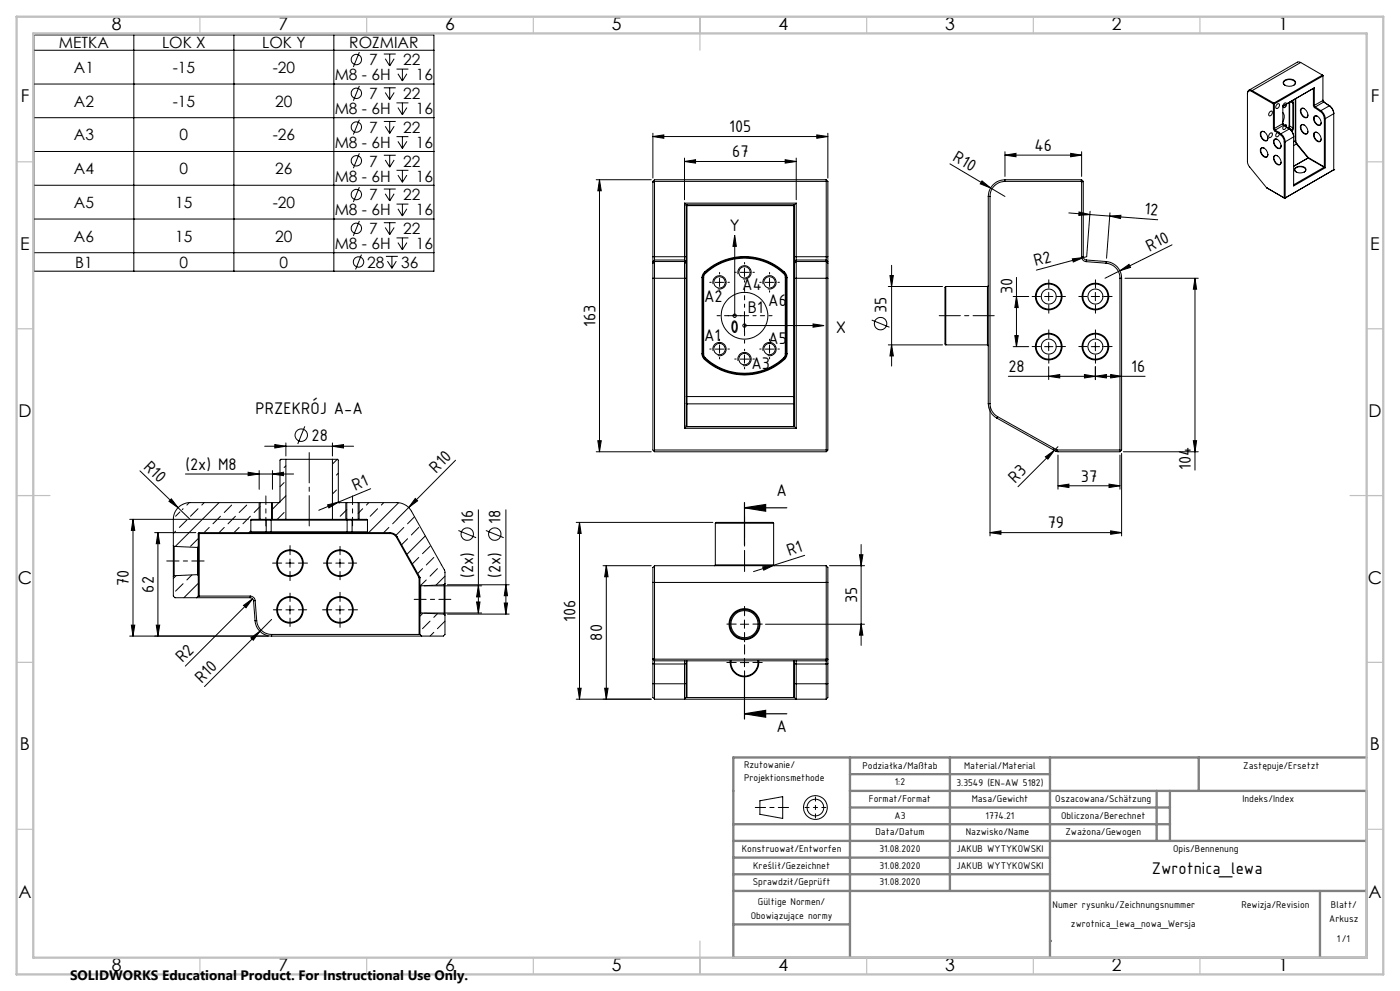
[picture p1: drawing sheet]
<svg xmlns="http://www.w3.org/2000/svg" width="420mm" height="297mm" viewBox="0 0 420 297" stroke-linecap="round" stroke-linejoin="round" font-family="sans-serif">
<g fill="none" stroke="#000" stroke-width=".3">
<path d="M10.2 10.5h120v70.8h-120zM10.2 15.1h120M40.1 10.5v70.8M70.2 10.5v70.8M100.2 10.5v70.8M107.8 15.6l-1.8 4.5M115.1 16.2h3.6M115.6 17.6l1.3 2.2M116.9 16.2v3.6M118.3 17.6l-1.4 2.2M390.2 18.7l-1-.1-14.5 8.5M390.2 18.7l6.5 3.8"/>
<path d="M390.2 18.7l-14.6 8.5M10.2 25.2h120M10.2 35.3h120M107.8 25.7l-1.8 4.5M107.8 35.9l-1.8 4.4M115.1 26.3h3.6M115.1 36.4h3.6M115.6 27.7l1.3 2.1M115.6 37.8l1.3 2.2M116.9 26.3v3.5M116.9 36.4v3.6M118.3 27.7l-1.4 2.1"/>
<path d="M118.3 37.8l-1.4 2.2M119 20.7h3.5M119 30.8h3.5M119.4 22.1l1.3 2.2M119.4 32.2l1.3 2.2M120.7 20.7v3.6M120.7 30.8v3.6M122.1 22.1l-1.4 2.2M122.1 32.2l-1.4 2.2M195.9 39.9v13.5M248.4 39.9v13.5M375.5 27.4l-.1-.1a.77 .77 0 0 0-.9 .1 .77 .77 0 0 0-.3 .7"/>
<path d="M375.5 27.4l6.5 3.7M375.6 27.2a.86 .86 0 0 0-1-.1 .86 .86 0 0 0-.4 .9l.1 20.8 .5 1.1 5.1 6.3M375.6 27.2l6.6 3.7M375.6 27.2l-.1 .2M378.2 39.6a1.3 1.3 0 0 1 2 1.1l.1 .2a.86 .86 0 0 1-.2 1.3 .86 .86 0 0 1-1.3-.4l-.7-1.2zM379.3 39.5h-.2a.75 .75 0 0 0-.9 .3 .75 .75 0 0 0 .1 .9 1.29 1.29 0 0 0 2 1.1l.1-.4M381 33.5a.49 .49 0 0 1 .7 0 .49 .49 0 0 1-.1 .8l-.1 .1a.52 .52 0 0 1-.9 .2 .52 .52 0 0 1 .2-.9zM381 40l.1-.1a.52 .52 0 0 1 .7 .3 .52 .52 0 0 1-.3 .7 .52 .52 0 0 1-.9 .2 .52 .52 0 0 1 .2-.9zM382 31.1v.1M382 38.5l.4 .7M382 31.2v7.3M382 38.5h.3"/>
<path d="M382.2 30.9l.1 .2M382.2 30.9l-.2 .2M382.3 38.5l.3 .5M382.3 31.1l-.3 .1M382.3 31.1v7.4M382.4 39.2l1.7 1.2M382.6 39l-.2 .2M382.6 39l1.6 1.1M383.1 39.8a.5 .5 0 0 1 .8 0 .5 .5 0 0 1-.2 .7l-.1 .1a.52 .52 0 0 1-.8 .3 .52 .52 0 0 1 .1-.9zM383.2 31.2a.48 .48 0 0 1 .7 .1 .48 .48 0 0 1-.2 .7 .55 .55 0 0 1-.9 .5 .55 .55 0 0 1 .1-1zM384.8 37l.3 .5M384.8 36.9l.4 .7-.1-.1"/>
<path d="M384.8 33.7l.5 1-.5 1.9M384.8 31.8v5.2M384.8 37l-2.5 1.5M385.1 37.5l-2.5 1.5M385.1 37.5l1.8 1.2M385.1 37.7a.49 .49 0 0 1 .8-.3 .49 .49 0 0 1 0 .8 .52 .52 0 0 1-.5 .6 .52 .52 0 0 1-.6-.6zM385.2 31.1a.47 .47 0 0 1 .7-.2 .47 .47 0 0 1 0 .8l-.1 .1a.55 .55 0 0 1-.9 .4 .55 .55 0 0 1 .2-.9zM385.2 24.2a2.32 2.32 0 0 1 3.5 .6 2.2 2.2 0 0 1-3.7 .1zM385.3 37.6a.34 .34 0 0 1 .5-.1 .34 .34 0 0 1 .1 .5M385.6 25.6l-.1-.1a.86 .86 0 0 1-.4-1 .86 .86 0 0 1 1-.5 1.61 1.61 0 0 1 2.4 1.1l-.4 .5M385.9 31.2l-.3 .8a.35 .35 0 0 1-.5 .2 .35 .35 0 0 1-.2-.5l-.1 .1M386.6 38.3h.1"/>
<path d="M386.6 38.3l-.1 .1M386.7 38.3l1 .6M386.7 38.3l-.1 .2M386.8 37.8l-.2 .5M386.8 37.8h.1M386.8 30.7v7.1M386.8 38.7l.8 .8 .5 1.5-2.5 1.5M386.8 38.7l-2.6 1.4M386.8 38.7h.1M386.9 37.8l-.2 .5M386.9 37.8l1 .5M386.9 30.6v7.2"/>
<path d="M386.9 38.7l.8 .9 .4 1.1v15l9.5-5.4M387.1 30.5l.8 .4M387.3 30.4l.4 .1M387.4 30.3l.4 .2M387.7 30.5l.2 .4M387.7 38.9l-.2 .4M387.7 38.9l.1 .1M387.8 30.5l.2 .4M387.8 39l-.2 .4M387.8 30.5h-.1M387.9 38.3l-.2 .6M387.9 30.9h.1"/>
<path d="M387.9 38.3h.1M387.9 30.9v7.4M388 38.3l-.2 .7M388 30.9v7.4M388.6 29.6v12.6M388.7 29.6v12.6M390.3 32.6a1.46 1.46 0 0 1 2 1.4 .86 .86 0 0 1-.4 1.3 .86 .86 0 0 1-1.2-.6l-.6-1.1zM390.3 37.5a1.28 1.28 0 0 1 1.8 1l.2 .4a.86 .86 0 0 1-.4 1.3 .86 .86 0 0 1-1.2-.6l-.6-1.1zM391.3 32.6a.75 .75 0 0 0-1 .2 .75 .75 0 0 0 0 1l.9 1.2a.67 .67 0 0 0 .7 .2 .67 .67 0 0 0 .5-.7M391.3 37.5l-.1-.1a.84 .84 0 0 0-1 .5 .84 .84 0 0 0 .2 1l.8 1a.67 .67 0 0 0 .7 .2 .67 .67 0 0 0 .5-.7M393.9 26.5h.1M393.9 26.5l.1 .1"/>
<path d="M394 26.5v.1M394 31.6l.4 .7M394 26.6v5M394 31.6h.3M394.2 34.9a1.59 1.59 0 0 1 2.1 1.6 .84 .84 0 0 1-.5 1.1 .84 .84 0 0 1-1.1-.6l-.5-.9zM394.2 39.8a1.59 1.59 0 0 1 2.1 1.6 .84 .84 0 0 1-.5 1.1 .84 .84 0 0 1-1.1-.6l-.5-.9zM394.3 31.6l.3 .5M394.3 26.3v5.3M394.3 26.3l-9.5 5.5M394.3 26.3l-.3 .2M394.4 32.3l1.7 1.1M394.6 32.1l-.2 .2"/>
<path d="M394.6 32.1l1.7 1.1M395.3 34.9l-.2-.1a.75 .75 0 0 0-.9 .3 .75 .75 0 0 0 .1 1 1.29 1.29 0 0 0 1.9 1.1l.1-.4M395.3 39.8l-.2-.1a.75 .75 0 0 0-.9 .3 .75 .75 0 0 0 .1 1 1.29 1.29 0 0 0 1.9 1.1l.1-.4M396.1 33.4l.9 1.1 .3 1.1M396.3 33.2l.9 1 .4 1.4M396.3 33.2l-.2 .2M396.7 22.5l.2 .3-14.6 8.3M396.7 22.5l-14.5 8.4M396.7 22.5l.2 7.6M396.9 30.1l.2 .5M396.9 29.9l.4 .8-.2-.1M396.9 30.1l-2.6 1.5"/>
<path d="M397.1 30.6l1.9 1.2M397.1 30.6l-2.5 1.5M397.3 35.6v14.4M397.3 35.6h.3M397.6 35.6v14.7M398.8 31.7l.8 .9 .5 1.5-2.5 1.5M398.8 31.7l-2.5 1.5M398.8 31.7l.2 .1M399 31.8l.7 .8 .4 1.1v17.2M10.2 45.4h120M10.2 55.5h120M107.8 46l-1.8 4.4"/>
<path d="M107.8 56.1l-1.8 4.4M115.1 46.5h3.6M115.1 56.7h3.6M115.6 47.9l1.3 2.2M115.6 58.1l1.3 2.1M116.9 46.5v3.6M116.9 56.7v3.5M118.3 47.9l-1.4 2.2M118.3 58.1l-1.4 2.1M119 41h3.5M119 51h3.5M119.4 42.4l1.3 2.1"/>
<path d="M119.4 52.5l1.3 2.1M120.7 41v3.5M120.7 51v3.6M122.1 42.4l-1.4 2.1M122.1 52.5l-1.4 2.1M178.9 53.9h16.5M179.8 53.9v81.5M179.8 53.9l.6 3.3h-1zM195.9 40.9l3.2-.5v1zM195.9 40.9h52.5M196.4 53.9v24M196.4 53.9l-.5 .5v22.5"/>
<path d="M196.4 53.9h51.5M205.4 48.4l3.3-.5v1zM205.4 47.4v12.5M205.4 48.4h33.5M235.5 47.9l3.4 .5-3.4 .5zM238.9 47.4v12.5M245 40.4l3.4 .5-3.4 .5zM247.9 53.9v24M247.9 53.9l.5 .5M248.4 54.4v22.5M248.4 54.4h-52l-.5 .2M285 49.1l12.2 7.2"/>
<path d="M294.6 54.2l2.6 2.1-3.1-1.2zM296.5 58.9v62.1M296.5 58.9h.5M297 58.9v62.1M297.2 56.3l4.3 2.6M301.5 46.5l3.3-.5v1zM301.5 46.5h23M301.5 45.5v7.4M301.5 54.4a4.5 4.5 0 0 0-4.5 4.5M301.5 53.9a5.1 5.1 0 0 0-5 5M301.5 53.9v.5M301.5 53.9h23"/>
<path d="M301.5 54.4h22.8M321.2 46l3.3 .5-3.3 .5zM324.3 54.4l.2 .2M324.5 45.5v7.4M324.5 54.6v22.3M324.5 53.9l-.2 .5M324.5 53.9l.5 .5M325 54.4v22.5M325 54.4l-.5 .2M378.3 44.4a1.62 1.62 0 0 1 2 1.8l.1 .2a.8 .8 0 0 1-.7 .8 .8 .8 0 0 1-.9-.5l-.7-1.2zM379.3 44.4h-.2a.75 .75 0 0 0-.9 .3 .75 .75 0 0 0 .1 .9 1.29 1.29 0 0 0 2 1.1l.1-.4M379.9 56.2l5.5 3.2"/>
<path d="M379.9 56.2l5.4 3.1M382.3 46.7a1.66 1.66 0 0 1 2 1.8 .86 .86 0 0 1-.7 1 .86 .86 0 0 1-1-.7l-.5-1.2zM382.3 41.8a1.66 1.66 0 0 1 2 1.8v.1a.8 .8 0 0 1-.6 .9 .8 .8 0 0 1-.9-.5l-.7-1.4zM383.2 41.8h-.1a.77 .77 0 0 0-.9 .2 .77 .77 0 0 0 .1 1l.5 .9 .6 .4a.62 .62 0 0 0 .7 0 .62 .62 0 0 0 .2-.6M383.2 46.7l-.1-.1a.83 .83 0 0 0-.9 .5 .83 .83 0 0 0 .2 1l.9 1.1a.64 .64 0 0 0 .7 .1 .64 .64 0 0 0 .3-.7M384.1 40.4l.8 .8 .4 1.3M384.2 40.1l.9 .9 .5 1.5M384.2 40.1l-.1 .3M385.3 42.5v16.8M385.3 42.5h.3M385.3 59.3l.1 .1M385.4 59.4h.1"/>
<path d="M385.6 42.5l-.2 16.9M388.1 55.3h.1M388.2 55.3h.1M388.6 42.2h.1M388.6 42.2l.3 .9M388.6 42.2l-.5 .3M388.7 50.3a2.12 2.12 0 0 1 3.1 .5 2.04 2.04 0 0 1-3.1 .6l-.2-.1a.69 .69 0 0 1 .2-1zM388.7 42.2l.3 .8M388.9 51.5a.83 .83 0 0 1-.4-1 .83 .83 0 0 1 1-.5 1.51 1.51 0 0 1 2.2 1.1l-.4 .4M388.9 43.1l3.5 4.2M388.9 43.1l-.8 .5M389 43l-.1 .1"/>
<path d="M389 43l3.5 4.2M392.4 47.3v.1M392.4 47.3l-4.3 2.5M392.4 47.4l4.8 2.7M392.4 47.4l-4.3 2.4M392.5 47.2l-.1 .2M392.5 47.2l-.1 .1M392.5 47.2l4.8 2.8M397.2 50.1h.1M397.2 50.1l.4 .2M397.2 50.1l-9 5.2M397.3 50l-.1 .1"/>
<path d="M400.1 50.9h.1M400.1 50.9l-14.7 8.5M400.1 50.9l-.1 .1M10.2 65.6h120M10.2 75.7h120M107.8 66.2l-1.8 4.5M108.4 76.3l-1.7 4.4M115.1 66.7h3.6M115.6 68.2l1.3 2.1M115.8 76.8h3.5M116.2 78.3l1.4 2.1M116.9 66.7v3.6"/>
<path d="M117.6 76.8v3.6M118.3 68.2l-1.4 2.1M118.9 78.3l-1.3 2.1M119 61.2h3.5M119 71.3h3.5M119.4 62.6l1.3 2.1M119.4 72.7l1.3 2.2M120.7 61.2v3.5M120.7 71.3v3.6M122.1 62.6l-1.4 2.1M122.1 72.7l-1.4 2.2M195.9 78.9v4.5"/>
<path d="M195.9 76.9v1.5M195.9 78.4v.5M195.9 76.9h9.9M196.4 78.4v56.5M196.4 78.4l-.5 .5M196.4 77.9v.5M196.4 78.4h9M196.4 77.9h9M196.4 77.9l-.5 .5M205.4 78.4v50M205.4 60.9v17M205.4 77.9v.5"/>
<path d="M205.4 78.4l.4 .5M205.4 77.9l.4 .5M205.4 60.9h33.5M205.4 60.9l.5 .6M205.8 78.9v4.5M205.8 76.9v1.5M205.8 61.6h.3M205.8 61.6v15.3M205.8 78.4v.5M205.9 61.5l-.1 .1M206.1 61.4l-.2 .1M206.1 61.4v.2"/>
<path d="M206.1 61.4h32M206.1 61.6v57.2M206.1 61.6h32M220.4 73.8v20.8M220.4 70.5l.5 3.3h-1zM238.1 61.4l.2 .1M238.1 61.4v.2M238.1 61.6h.2M238.1 61.6v57.2M238.3 61.5v.1M238.3 78.9v4.5M238.3 76.9v1.5"/>
<path d="M238.3 76.9h10.1M238.3 61.6v15.3M238.3 78.4v.5M238.9 78.4v50M238.9 60.9v17M238.9 77.9v.5M238.9 78.4h9M238.9 78.4l-.6 .5M238.9 77.9h9M238.9 77.9l-.6 .5M238.9 60.9l-.6 .6M247.9 78.4v56.5"/>
<path d="M247.9 77.9v.5M247.9 78.4l.5 .5M247.9 77.9l.5 .5M248.4 78.9v4.5M248.4 76.9v1.5M248.4 78.4v.5M267.5 79.5v30.2M320.6 63.8l6.4 .5M321.7 77.6l3.3-.4-3 1.3zM323.7 63.5l3.3 .8-3.4 .3zM324.5 76.9a1.52 1.52 0 0 0 1.4 1.5M324.5 76.9h.5"/>
<path d="M325 76.9a1.03 1.03 0 0 0 .9 1M325 77.2l-14.1 3.8M325.9 78.4l5.9 .5M325.9 77.9v.5M325.9 77.9l6 .5M327 64.3l20.3 1.6M327 63.3l-1 13.6-1 .3M331.8 78.9a4.5 4.5 0 0 1 4.2 4.5M331.9 78.4a4.9 4.9 0 0 1 4.6 5M331.9 78.4l-.1 .5M332.9 64.8l3.4-.3-.1 1zM333 63.8l-1 13.6"/>
<path d="M351.6 73.4l-15.6 7.7M195.9 83.4v51.5l.2 .2M195.9 83.4h9.9M205.8 83.4v44.2M210.6 83.2v22.8M210.6 83.2h.3M210.9 83.2h.2M210.9 83.2v22.8M211.1 83.2v22.8M211.3 81.6a17.8 17.8 0 0 1 24.1 0M211.3 81.6l-.5 .7-.2 .9M211.3 81.6l.2 .2"/>
<path d="M211.5 81.8a17.4 17.4 0 0 1 23.7 0M211.5 81.8l-.4 .4-.2 1M211.5 81.8l.2 .1M211.7 81.9a17.2 17.2 0 0 1 23.3 0M211.7 81.9l-.5 .6-.1 .7M213.9 85.2a2 2 0 0 1 1.8-2.6 2 2 0 0 1 2.2 2.2 2 2 0 0 1-2.6 1.8M214.6 84.6h2.5M215.9 83.4v2.5M218.4 94.6h6.2M221.4 82.2a2 2 0 0 1 1.7-2.6 2 2 0 0 1 2.2 2.2 2 2 0 0 1-2.5 1.8M222.1 81.6h2.5M223.3 97.6h20.6"/>
<path d="M223.3 80.4v2.5M223.3 93.4v6.2M228.9 85.2a2 2 0 0 1 1.8-2.6 2 2 0 0 1 2.1 2.2 2 2 0 0 1-2.5 1.8M229.6 84.6h2.5M230.9 83.4v2.5M235 81.9l.4 .6 .2 .7M235.2 81.8l.5 .6 .2 .8M235.2 81.8l-.2 .1M235.4 81.6l.6 .9 .1 .7M235.4 81.6l-.2 .2M235.6 83.2h.3M235.6 83.2v22.8"/>
<path d="M235.9 83.2v22.8M235.9 83.2h.2M236.1 83.2v22.8M238.3 83.4h10.1M238.3 83.4v44.2M243.9 97.1l3.3 .5-3.3 .5zM248.4 83.4v51.5l-.3 .2M261.5 95.9l5.3 2.2M266.5 85.9h16.3M267 82.6h1l-.5 3.3zM283.7 85.9l-.2 .2v17l.2 .3M283.7 85.9v17.5"/>
<path d="M283.7 85.9h12.5M296.2 85.9v17.5M296.5 85.6l-.3 .3M304 88.9h4.6M304.9 83.1v20.8M304.9 88.9l.6 3.3h-1.1zM313.4 88.9h2.5M314.6 87.6v2.5M327.4 88.9h2.5M328.6 87.6v2.5M336 81.1l2.7-1.9 .5 .9zM336 81.1l-4.5 2.3"/>
<path d="M336 83.4v51.5M336 83.4h.5M336.5 83.4v51.5l-.3 .2M337.5 83.4h22M358.5 83.4v57.5M358.5 83.4l.5 3.3h-1zM205.8 118.8h.3M206.1 118.8v2.2M206.1 118.8h32M210.6 106l.2 .9 .5 .8M210.6 106h.3M210.9 106l.2 1 .4 .5"/>
<path d="M210.9 106h.2M211.1 106l.1 .7 .5 .6M211.3 107.7a17.8 17.8 0 0 0 24.1 0M211.5 107.5a17.5 17.5 0 0 0 23.7 0M211.5 107.5l-.2 .2M211.7 107.3l-.2 .2M211.7 107.3a17.3 17.3 0 0 0 23.3 0M213.9 105.2a2 2 0 0 1 1.8-2.6 2 2 0 0 1 2.2 2.2 2 2 0 0 1-2.6 1.8M214.6 104.6h2.5M215.9 103.4v2.5M221.4 108.2a2 2 0 0 1 1.7-2.6 2 2 0 0 1 2.2 2.2 2 2 0 0 1-2.5 1.8M222.1 107.6h2.5"/>
<path d="M223.3 106.4v2.5M228.9 105.2a2 2 0 0 1 1.8-2.6 2 2 0 0 1 2.1 2.2 2 2 0 0 1-2.5 1.8M229.6 104.6h2.5M230.9 103.4v2.5M235 107.3l.2 .2M235.2 107.5l.2 .2M235.6 106h.3M235.6 106l-.2 .7-.4 .6M235.9 106l-.2 .8-.5 .7M235.9 106h.2M236.1 106l-.1 .7-.6 1M238.1 118.8v2.2"/>
<path d="M238.1 118.8h.2M266.5 103.4h16.3M267.5 103.4l.5 3.3h-1zM283.7 103.4h12.5M296.2 103.4l.3 .2M304 103.9h4.6M304.4 100.6h1.1l-.6 3.3zM313.4 103.9h2.5M314.6 112.8l3.3-.5v1zM314.6 109.9v3.9M314.6 102.6v2.5M325.3 112.3l3.3 .5-3.3 .5z"/>
<path d="M327.4 103.9h2.5M328.6 112.8l3.3-.5v1zM328.6 102.6v2.5M328.6 109.9v3.9M333.2 112.3l3.3 .5-3.3 .5zM343.5 112.8h-41M79.4 133.7h26.7M82.4 133.2l3.4 .5-3.4 .6zM85.8 137.7h13.9M85.8 137.7v17.9M85.8 137.7h-1.6l-.2 .2v12.5M85.8 139.6l-.6 .5"/>
<path d="M85.8 132.7v4M91.4 127.8l-2.1 5.3M99.7 137.7h1.5l.3 .2v12.6l.1 .1h2.4M99.7 137.7v17.9M99.7 133.7l3.3-.5v1.1zM99.7 132.7v4M101.2 137.7l-1.4 1.3M136.7 137.9l-14.1 14.2M178.9 135.4h16.5M179.4 132.1h1l-.6 3.3zM196.1 135.1l.3 .3h51.5l.2-.3M196.4 134.9h51.5"/>
<path d="M196.4 134.9l-.3 .2M205.4 128.4h33.5M205.8 127.6l.1 .2M205.8 127.6l.3 .2M205.8 120.8l.3 .2M205.9 127.8l.2 .1M205.9 127.8l-.5 .6M206.1 127.8v.1M206.1 127.8h32M206.1 121v6.8M206.1 121h32M238.1 127.8v.1"/>
<path d="M238.1 121v6.8M238.3 127.8l-.2 .1M238.3 127.8l.6 .6M238.3 127.6v.2M238.3 120.8l-.2 .2M238.3 127.6l-.2 .2M247.9 134.9l.2 .2M296.5 121a5.1 5.1 0 0 0 2.5 4.3M296.5 121h.5M297 121a4.4 4.4 0 0 0 2.3 3.9M297 122v38.6M299 125.3l18 10"/>
<path d="M299.3 124.9l17.8 10M299.3 124.9l-.3 .4M313.6 136.9l2.7-2-1.9 2.7zM315.9 134.2l.4 .7M317.1 134.9h18.9M317.1 134.9l-.1 .4M317.4 133.9l-12 12M317.4 136.4v10.2M336 136.4v10.2M336 134.9l.2 .2M336.2 135.1l-.2 .3-19-.1M336.5 135.9v24.7"/>
<path d="M337 135.4h22.5M358 132.1h1l-.5 3.3zM38.9 155.6h35.6M39.9 155.6l.5 3.4h-1zM39.9 155.6v35M42 141.1l11.4 11M46.4 159.6h12.3M47.4 159.6v31M47.4 159.6l.5 3.3h-1zM51.4 149.5l2 2.6-2.7-1.9zM52.7 159.2l-.7 .7M53.4 152.1l3.6 3.5"/>
<path d="M54 153.4l-1.3 1.3M54.9 152.5l-.2 .2M55.6 142.1h32.5M56.1 155.9l-2.3 2.2M56.7 150.7l-.6 .7M59.4 152.5l-2.3 2.2M59.5 159.9h.3M59.5 159.9v4M59.8 159.6l-.3 .3M59.8 159.6v.3M59.8 159.6h15.2M59.8 159.9h57.2"/>
<path d="M59.8 159.9v18.7M61.2 150.6l-.7 .8M62.8 158.1l-1.6 1.5M65.7 150.6l-13.1 13.2M66.1 154.7l-2.2 2.3M67.3 158.1l-1.6 1.5M69.5 151.4l-2.2 2.2M70.6 154.7l-2.2 2.3M71.8 158.1l-1.6 1.5M74 151.4l-2.2 2.2M74.4 141.5l3.4 .6-3.4 .5zM75 159.6h4.7"/>
<path d="M75.1 154.7l-2.2 2.3M75.2 155.9h4.7M75.2 159.4h4.7M75.2 155.9v3.5M75.2 159.4l-.2 .2M75.2 159.1l-.5 .5M77.8 141v5.6M77.8 150.6v5M78 155.6h3.5M78 150.6h3.5M78 150.6h-21a5 5 0 0 0-5 5v7.9M78 155.6h-2.5l-.3 .3"/>
<path d="M78 150.6v5M78 151.8l-1.8 1.8M79.7 159.6h1.7M79.9 155.9h1.5M79.9 159.4h25.7M79.9 155.9v3.5M79.9 159.4l-.2 .2M80 155.6l-.1 .3M81.4 155.6v.3M81.4 159.6h22.7M81.4 155.9v3.7M81.4 155.9h22.7"/>
<path d="M81.5 155.6h4.3M81.5 150.6v5M81.7 142.1l3.4-.6v1.1zM81.7 141v5.6M81.7 150.6v5M83.7 150.6l-2.2 2.3M84 150.4l-.1 .2h-2.4M85.2 153.6l-2 2M85.2 144.6l-1.2 1.3M85.8 155.6h13.9M85.8 148.6l-1.8 1.8M98.3 151.3l3.2-.8-2.8 1.7z"/>
<path d="M99.7 155.6h4.3M99.8 143.5l-.1 .1M100.9 146.9l-1.2 1.2M101.5 141.8l-.6 .6M101.6 150.7h.1M103.8 150.6v5M104 155.6h3.5M104 150.6h3.5M104 150.6v5M104 152.7l-1.9 2M104.1 155.9h1.5M104.1 155.6v.3"/>
<path d="M104.1 159.6h1.7M104.1 155.9v3.7M105.4 155.6l.2 .3M105.6 155.9h4.6M105.6 159.4h4.6M105.6 155.9v3.5M105.6 159.4l.2 .2M105.8 159.6h4.7M107.5 150.6h11.6a5.2 5.2 0 0 1 4.3 2.6l9.9 17.7 .2 4.1M107.5 155.6h2.5l.2 .3M107.5 150.6v5M107.7 150.6v5"/>
<path d="M108.8 152.5l-1.3 1.3M110.2 159.4l.3 .2M110.2 155.9v3.5M110.5 159.6h6.5M110.6 150.6l-.7 .8M111.2 146.5l-15.6 6.4M113.3 152.5l-2.2 2.2M115.1 150.6l-.7 .8M116.7 158.1l-1.6 1.5M117 159.6a2.51 2.51 0 0 1 2.2 1.3M117 159.9a2.21 2.21 0 0 1 2 1.1M117 159.6v.3"/>
<path d="M119.1 155.7l-1.3 1.3M119.6 150.7l-9 8.9M121.1 158.1l-2.2 2.2M122.6 152.1l-3.5 3.5M124.4 154.9l-2.1 2.1M124.6 149.4l.7 .7-2.7 2zM125.6 158.1l-2.2 2.2M137.5 159l5.3 2.1M143.5 152.8v30.9M145.8 159l5.3 2.1M151.8 152.8v31.2M172.9 156.6h41"/>
<path d="M173.8 156.6l.5 3.3h-.9zM173.8 156.6v52.9M214.6 156.8l.2-.2h17l.3 .2M214.6 156.8h17.5M214.6 156.8v12.5M232.1 156.8v12.5M297 159.6l3.3-.5v1zM297 159.6h39.5M317.4 145.6l3.3-.5v1zM317.4 145.6h18.6M332.7 145.1l3.3 .5-3.3 .5zM333.2 159.1l3.3 .5-3.3 .5z"/>
<path d="M52 163.5v9.3M52 172.8v5.8l.5 .5h22.6M52 163.5l.2 .3M52.2 163.8v8.7M52.2 163.8l7.1 .3M52.2 172.5l-.2 .3M52.8 172.5l-.8 .9M54.9 174.9l-2.2 2.3M57.6 172.3l-1.5 1.5M59.3 164.1v8.1M59.3 172.2l.2 .2M59.3 172.2l-7.1 .3"/>
<path d="M59.4 161.5l-2.3 2.2M59.5 163.9v8.5M59.5 178.6h.3M59.5 172.4v6.2M59.5 163.9l-.2 .2M59.5 178.6l-.5 .5M59.5 174.8l-4.3 4.3M59.8 178.6h15.3M75.1 178.6a1.51 1.51 0 0 1 1.5 1.4M75.1 179.1a1.04 1.04 0 0 1 1 1M75.1 178.6v.5M75.8 179.5l-20.2 20.1"/>
<path d="M85.8 168.8h2.4M87 167.5v2.5M100.8 168.8h2.5M102 167.5v2.5M119 161l6.7 12.2M119.2 160.9l-.2 .1M119.2 160.9l6.8 12.1M122.3 161.5l-1.8 1.8M125.6 167.1l-1.9 1.9M125.7 173.2h.3M125.7 173.2v16.9M126 173v.2"/>
<path d="M126 175.4v8.5M126 173l-.3 .2M126 175.4l.2 .2M126 173.2v2.2M126.2 175.6v8.1M126.8 170.4l-1.5 1.5M127.2 175.6h17.3M127.6 160.6l-5.5 5.5M127.9 173.8l-1.7 1.7M129 163.7l-2.2 2.2M130.1 167.1l-2.2 2.2M131.2 170.4l-2.2 2.3"/>
<path d="M132.4 169.3h.1M133.2 175.3v8.7M133.2 175.3l-7 .3M133.5 175v9.3M133.5 175l-.3 .3M133.5 172.7l-2.7 2.7M134.2 175.3h18.6M143.5 175.6l.5 3.3h-1zM151.8 175.3l.5 3.2h-1zM180.9 169.5h14.5M181.9 169.5l.5 3.4h-1zM181.9 169.5v40"/>
<path d="M195.9 174.6v23M195.9 174.6h52.5M196.4 169.5v28.5M196.4 169.5a2.33 2.33 0 0 0-.5 2.3v2.8M196.4 169.5h51.5M214.6 169.3l-.3 .2M214.6 169.3h17.5M228.8 169.9l3.3-.5-3 1.5zM232.1 169.3l.2 .2M232.1 169.4l-6 1.9M241.4 166.4l-9.3 3M247.9 169.5v28.5"/>
<path d="M247.9 169.5a2.33 2.33 0 0 1 .5 2.3v2.8M248.4 174.6v23M248.8 169.5h10.6M257.8 166.3h1.1l-.6 3.2zM258.3 163.2v30.2M38.9 190.6h41.6M39.4 187.4h1l-.5 3.2zM46.9 187.4h1l-.5 3.2zM73.1 181.4l2.7-1.9-2 2.6zM75.2 191.2l2.8-2-2 2.7zM76.1 180.1l.4 5.9M76.5 186a5 5 0 0 0 5 4.6"/>
<path d="M76.6 180l.4 6M76.6 180l-.5 .1M77 186a4.5 4.5 0 0 0 4.5 4.1M77 186h-.5M78 189.2l-16.7 16.6M81.5 190.1v.5M81.5 190.1h44.2M81.5 185.6l-3.5 3.6M85.8 182.8h2.4M87 181.5v2.5M100.8 182.8h2.5M102 181.5v2.5"/>
<path d="M125.7 190.1h.3M126 183.9v6.2M126 190.1l.5 .5M126.2 183.7l7 .3M126.2 183.7l-.2 .2M126.9 183.7l-.9 1M127.2 183.7h17.3M129 186.2l-2.2 2.2M130.1 189.5l-1.1 1.1M131.2 183.9l-1.1 1.1M133.2 184l.3 .3M133.5 184.3v5.8l-.5 .5h-51.5"/>
<path d="M133.5 186.2l-2.3 2.2M134.2 184h18.6M143 180.4h1l-.5 3.3zM151.3 180.7h1l-.5 3.3zM195.9 197.6v1.3M195.9 198.9v6M195.9 197.3l.5 .3h52M195.9 197.6l.5 .4M195.9 198.9l.5 .1M196.4 198v1M196.4 199v5.9M196.4 198h51.5"/>
<path d="M196.4 199h9M205.4 198v1M205.4 199v5.9M205.8 198v.9M205.8 198.9v6M205.8 198.9l-.4 .1M206.1 198v11.1M219.1 198a4.3 4.3 0 0 0 4.2 4.8 4.3 4.3 0 0 0 4.3-4.8M219.3 198a4.1 4.1 0 0 0 4 4.6 4.1 4.1 0 0 0 4.1-4.6M222.1 187.1h2.5M222.1 198.6h2.5M223.3 185.8v2.5"/>
<path d="M223.3 197.3v2.5M229.7 187.1h29.7M238.1 198v11.1M238.3 198v.9M238.3 198.9v6M238.3 198.9l.6 .1M238.9 198v1M238.9 199v5.9M238.9 199h9M247.9 198v1M247.9 199v5.9M248.4 197.6v1.3"/>
<path d="M248.4 198.9v6M248.4 197.6l-.5 .4M248.4 198.9l-.5 .1M258.3 187.1l.6 3.3h-1.1zM172.9 209.5h22.5M173.4 206.3h.9l-.5 3.2zM181.4 206.3h1l-.5 3.2zM195.9 204.9v2.3a2.4 2.4 0 0 0 .5 2.3M195.9 204.9h.5M196.4 204.9v4.6M196.4 209.5h51.5M196.4 204.9h9"/>
<path d="M205.4 204.9v4.6l.4-.4M205.8 204.9v4.2M205.8 209.1h.3M205.8 204.9h-.4M206.1 209.1h32M238.1 209.1h.2M238.3 204.9v4.2M238.3 204.9h.6M238.9 204.9v4.6l-.6-.4M238.9 204.9h9M247.9 204.9v4.6M248.4 204.9v2.3a2.4 2.4 0 0 1-.5 2.3"/>
<path d="M248.4 204.9h-.5M228 240l6.8-1.2v6.5l-6.8-1.3z"/>
<circle cx="106.9" cy="17.8" r="1.55"/>
<circle cx="106.9" cy="28" r="1.55"/>
<circle cx="106.9" cy="38.1" r="1.55"/>
<circle cx="106.9" cy="48.2" r="1.56"/>
<circle cx="106.9" cy="58.3" r="1.55"/>
<circle cx="106.9" cy="68.4" r="1.55"/>
<circle cx="107.6" cy="78.5" r="1.55"/>
<circle cx="215.9" cy="84.6" r="1.7"/>
<circle cx="220.4" cy="94.6" r=".5"/>
<circle cx="223.3" cy="81.6" r="1.7"/>
<circle cx="223.3" cy="94.6" r="7"/>
<circle cx="223.3" cy="97.6" r=".49"/>
<circle cx="230.8" cy="84.6" r="1.7"/>
<circle cx="264.2" cy="97" r="1.87"/>
<circle cx="314.6" cy="88.9" r="2.25"/>
<circle cx="314.6" cy="88.9" r="4"/>
<circle cx="314.6" cy="88.9" r="3.8"/>
<circle cx="328.6" cy="88.9" r="2.25"/>
<circle cx="328.6" cy="88.9" r="4"/>
<circle cx="328.6" cy="88.9" r="3.8"/>
<circle cx="215.9" cy="104.6" r="1.7"/>
<circle cx="223.3" cy="107.6" r="1.7"/>
<circle cx="230.8" cy="104.6" r="1.7"/>
<circle cx="314.6" cy="103.9" r="2.25"/>
<circle cx="314.6" cy="103.9" r="4"/>
<circle cx="314.6" cy="103.9" r="3.8"/>
<circle cx="328.6" cy="103.9" r="2.25"/>
<circle cx="328.6" cy="103.9" r="4"/>
<circle cx="328.6" cy="103.9" r="3.8"/>
<circle cx="90.4" cy="130.4" r="1.87"/>
<circle cx="87" cy="168.8" r="4"/>
<circle cx="87" cy="168.8" r="3.7"/>
<circle cx="102" cy="168.8" r="4"/>
<circle cx="102" cy="168.8" r="3.7"/>
<circle cx="140.2" cy="160.1" r="1.86"/>
<circle cx="148.4" cy="160.1" r="1.86"/>
<circle cx="87" cy="182.8" r="4"/>
<circle cx="87" cy="182.8" r="3.7"/>
<circle cx="102" cy="182.8" r="3.7"/>
<circle cx="102" cy="182.8" r="4"/>
<circle cx="223.3" cy="187.1" r="4.1"/>
<circle cx="223.3" cy="187.1" r="4.7"/>
<circle cx="223.4" cy="187.1" r="4.4"/>
<circle cx="244.6" cy="242" r="3.6"/>
<circle cx="244.6" cy="242" r="2.49"/>
</g>
<path d="M223.3 152.2l6.4-1v2zM223.3 152.2h12.7M223.3 150.6v12.7M223.3 213.9l6.4-1v2zM223.3 202.8v12.7M223.3 213.9h12.7" fill="none" stroke="#000" stroke-width=".35"/>
<path d="M281.8 94.6h16.5M223.4 154.8v16.5" fill="none" stroke="#000" stroke-width=".3" stroke-dasharray="15.2 1.3 1.3 1.3" stroke-dashoffset="8.9"/>
<g fill="none" stroke="#000" stroke-width=".3" stroke-dasharray="15.2 1.3 1.3 1.3">
<path d="M223.4 79.1v-.4M213.4 84.6h-.5M215.9 82.1v-.4M215.9 87.1v.5M218.4 84.6h.4M220.9 81.6h-.5M223.4 84.1v.5M225.9 81.6h.4M228.4 84.6h-.5M230.9 82.1v-.4M230.9 87.1v.5M233.4 84.6h.4"/>
<path d="M312.1 88.9h-2.5M314.6 86.4v-2.5M314.6 91.4v2.5M317.1 88.9h2.5M326.1 88.9h-2.5M328.6 86.4v-2.5M328.6 91.4v2.5M331.1 88.9h2.5M213.4 104.6h-.5M215.9 102.1v-.4M215.9 107.1v.5M218.4 104.6h.4"/>
<path d="M220.9 107.6h-.5M223.4 105.1v-.4M223.4 110.1v.5M225.9 107.6h.4M228.4 104.6h-.5M230.9 102.1v-.4M230.9 107.1v.5M233.4 104.6h.4M312.1 103.9h-2.5M314.6 101.4v-2.5M314.6 106.4v2.5M317.1 103.9h2.5"/>
<path d="M326.1 103.9h-2.5M328.6 101.4v-2.5M328.6 106.4v2.5M331.1 103.9h2.5M84.5 168.8h-2.7M87 166.3v-2.8M87 171.3v2.7M89.5 168.8h2.8M99.5 168.8h-2.5M102 166.3v-2.5M102 171.3v2.5M104.5 168.8h2.5"/>
<path d="M84.5 182.8h-2.5M87 180.3v-2.5M87 185.3v2.5M89.5 182.8h2.5M99.5 182.8h-2.7M102 180.3v-2.8M102 185.3v2.7M104.5 182.8h2.8M220.9 187h-2.8M220.9 198.5h-2.8M223.4 184.5v-2.8M223.4 189.5v2.9"/>
<path d="M223.4 196v-2.8M225.9 187h2.8M225.9 198.5h2.8M223.4 201v2.9"/>
</g>
<path d="M50 168.1h11.2" fill="none" stroke="#000" stroke-width=".3" stroke-dasharray="15.2 1.3 1.3 1.3" stroke-dashoffset="11.5"/>
<path d="M124.3 179.6h11" fill="none" stroke="#000" stroke-width=".3" stroke-dasharray="15.2 1.3 1.3 1.3" stroke-dashoffset="11.6"/>
<path d="M92.8 135.6v22" fill="none" stroke="#000" stroke-width=".3" stroke-dasharray="15.2 1.3 1.3 1.3" stroke-dashoffset="6.1"/>
<path d="M79.8 148.6v9M105.8 148.6v9" fill="none" stroke="#000" stroke-width=".3" stroke-dasharray="15.2 1.3 1.3 1.3" stroke-dashoffset="12.6"/>
<path d="M244.6 238.9v6.2M241.5 242h6.3" fill="none" stroke="#000" stroke-width=".3" stroke-dasharray="15.2 1.3 1.3 1.3" stroke-dashoffset="14"/>
<path d="M226.6 242h10" fill="none" stroke="#000" stroke-width=".3" stroke-dasharray="15.2 1.3 1.3 1.3" stroke-dashoffset="12.2"/>
<g fill="none" stroke="#808080" stroke-width=".7">
<path d="M255 227v60M255 232h60M285 227v40M315 227v60M347 237v15M351 237v15M359.6 227v10M410 227h-190v60h190v-50h-155M220 247h131M220 252h190M220 257h95M255 242h96"/>
<path d="M220 262h95M220 267h190M220 277h35M396 267v20M315 282h.1"/>
</g>
<g fill="none" stroke="#c0c0c0" stroke-width=".35">
<path d="M60 5v5M110 5v5M160 5v5M210 5v10M260 5v5M310 5v5M360 5v5M5 48.5h5M410 48.5h5M5 98.5h5M410 98.5h5M5 148.5h10"/>
<path d="M405 148.5h10M5 198.5h5M410 198.5h5M5 248.5h5M410 248.5h5M60 287v5M110 287v5M160 287v5M210 282v10M260 287v5M310 287v5M360 287v5"/>
</g>
<path d="M5 5h410v287h-410zM10 10h400v277h-400z" fill="none" stroke="#c0c0c0" stroke-width=".7"/>
<path d="M220.9 94.6h-5.8M223.4 92.1v-5.7M223.4 97.1v5.8M225.9 94.6h5.7" fill="none" stroke="#000" stroke-width=".3" stroke-dasharray="15.2 1.3 1.3 1.3" stroke-dashoffset="14.3"/>
<g fill="#000">
<path d="M294.6 54.2l2.6 2.1-3.1-1.2zM321.7 77.6l3.3-.4-3 1.3zM336 81.1l2.7-1.9 .5 .9zM313.6 136.9l2.7-2-1.9 2.7zM51.4 149.5l2 2.6-2.7-1.9zM98.3 151.3l3.2-.8-2.8 1.7zM124.6 149.4l.7 .7-2.7 2zM228.8 169.9l3.3-.5-3 1.5z"/>
<path d="M205.4 48.4l3.3-.5v1zM235.5 47.9l3.4 .5-3.4 .5z"/>
<path d="M245 40.4l3.4 .5-3.4 .5zM195.9 40.9l3.2-.5v1z"/>
<path d="M301.5 46.5l3.3-.5v1zM321.2 46l3.3 .5-3.3 .5zM314.6 112.8l3.3-.5v1zM325.3 112.3l3.3 .5-3.3 .5z"/>
<path d="M323.7 63.5l3.3 .8-3.4 .3zM332.9 64.8l3.4-.3-.1 1z"/>
<path d="M243.9 97.1l3.3 .5-3.3 .5zM220.4 70.5l.5 3.3h-1z"/>
<path d="M304.9 88.9l.6 3.3h-1.1zM304.4 100.6h1.1l-.6 3.3zM179.8 53.9l.6 3.3h-1zM179.4 132.1h1l-.6 3.3z"/>
<path d="M328.6 112.8l3.3-.5v1zM333.2 112.3l3.3 .5-3.3 .5z"/>
<path d="M82.4 133.2l3.4 .5-3.4 .6zM99.7 133.7l3.3-.5v1.1z"/>
<path d="M358 132.1h1l-.5 3.3zM358.5 83.4l.5 3.3h-1zM267.5 103.4l.5 3.3h-1zM267 82.6h1l-.5 3.3z"/>
<path d="M39.9 155.6l.5 3.4h-1zM39.4 187.4h1l-.5 3.2z"/>
<path d="M81.7 142.1l3.4-.6v1.1zM74.4 141.5l3.4 .6-3.4 .5z"/>
<path d="M223.3 152.2l6.4-1v2zM223.3 213.9l6.4-1v2z"/>
<path d="M297 159.6l3.3-.5v1zM333.2 159.1l3.3 .5-3.3 .5z"/>
<path d="M332.7 145.1l3.3 .5-3.3 .5zM317.4 145.6l3.3-.5v1z"/>
<path d="M143.5 175.6l.5 3.3h-1zM143 180.4h1l-.5 3.3z"/>
<path d="M181.9 169.5l.5 3.4h-1zM181.4 206.3h1l-.5 3.2z"/>
<path d="M75.2 191.2l.8 .7 2-2.7zM73.1 181.4l.7 .7 2-2.6z"/>
<path d="M151.3 180.7h1l-.5 3.3zM151.8 175.3l.5 3.2h-1zM46.9 187.4h1l-.5 3.2zM47.4 159.6l.5 3.3h-1z"/>
<path d="M173.4 206.3h.9l-.5 3.2zM173.8 156.6l.5 3.3h-.9zM258.3 187.1l.6 3.3h-1.1zM257.8 166.3h1.1l-.6 3.2z"/>
</g>
<g font-size="5.4">
<text x="218.8" y="39.7">105</text>
<text x="219.7" y="47.1">67</text>
<text x="310.4" y="45.2">46</text>
<text x="285.6" y="48.1" transform="rotate(31 285.6 48.1)">R10</text>
<text x="343.2" y="64.3" transform="rotate(4 343.2 64.3)">12</text>
<text x="218.9" y="69.1">Y</text>
<text x="344.8" y="75.4" transform="rotate(-26 344.8 75.4)">R10</text>
<text x="310.6" y="79.8" transform="rotate(-15 310.6 79.8)">R2</text>
<text x="222.7" y="87">A4</text>
<text x="303.7" y="88" transform="rotate(-90 303.7 88)">30</text>
<text x="211.2" y="90.6">A2</text>
<text x="224.3" y="93.8">B1</text>
<text x="230.5" y="91.6">A6</text>
<text x="265.9" y="93.9" transform="rotate(-90 265.9 93.9)">35</text>
<text x="178.6" y="97.9" transform="rotate(-90 178.6 97.9)">163</text>
<text x="219.1" y="99.6">0</text>
<text x="250.8" y="99.7">X</text>
<text x="211.2" y="102.2">A1</text>
<text x="230.5" y="103.1">A5</text>
<text x="225.4" y="110.5">A3</text>
<text x="302.5" y="111.5">28</text>
<text x="339.4" y="111.5">16</text>
<text x="76.7" y="124">PRZEKRÓJ A-A</text>
<text x="93.5" y="132.1">28</text>
<text x="42.8" y="140.2" transform="rotate(44 42.8 140.2)">R10</text>
<text x="55.6" y="140.8">(2x) M8</text>
<text x="130.9" y="142" transform="rotate(-45 130.9 142)">R10</text>
<text x="357.3" y="140.9" transform="rotate(-90 357.3 140.9)">104</text>
<text x="106.6" y="147.1" transform="rotate(-24 106.6 147.1)">R1</text>
<text x="232.9" y="148.7">A</text>
<text x="304.6" y="145" transform="rotate(-45 304.6 145)">R3</text>
<text x="324.3" y="144.3">37</text>
<text x="141.9" y="157" transform="rotate(-90 141.9 157)">16</text>
<text x="150.2" y="157" transform="rotate(-90 150.2 157)">18</text>
<text x="314.3" y="158.3">79</text>
<text x="236.7" y="166.7" transform="rotate(-19 236.7 166.7)">R1</text>
<text x="141.9" y="173.1" transform="rotate(-90 141.9 173.1)">(2x)</text>
<text x="150.2" y="173.1" transform="rotate(-90 150.2 173.1)">(2x)</text>
<text x="38.7" y="175.6" transform="rotate(-90 38.7 175.6)">70</text>
<text x="46.2" y="177.6" transform="rotate(-90 46.2 177.6)">62</text>
<text x="257.1" y="180.7" transform="rotate(-90 257.1 180.7)">35</text>
<text x="172.6" y="186.4" transform="rotate(-90 172.6 186.4)">106</text>
<text x="180.7" y="192" transform="rotate(-90 180.7 192)">80</text>
<text x="54.7" y="198.7" transform="rotate(-45 54.7 198.7)">R2</text>
<text x="60.5" y="204.9" transform="rotate(-45 60.5 204.9)">R10</text>
<text x="232.9" y="219.4">A</text>
<text x="345.5" y="262.1">Zwrotnica_lewa</text>
</g>
<g font-size="5.3">
<text x="33.5" y="8.9">8</text>
<text x="83.5" y="8.9">7</text>
<text x="133.5" y="8.9">6</text>
<text x="183.5" y="8.9">5</text>
<text x="233.5" y="8.9">4</text>
<text x="283.5" y="8.9">3</text>
<text x="333.5" y="8.9">2</text>
<text x="383.5" y="8.9">1</text>
<text x="6.2" y="30.7">F</text>
<text x="411.2" y="30.7">F</text>
<text x="6.1" y="74.9">E</text>
<text x="411.1" y="74.9">E</text>
<text x="5.5" y="124.9">D</text>
<text x="410.5" y="124.9">D</text>
<text x="5.3" y="174.9">C</text>
<text x="410.3" y="174.9">C</text>
<text x="6" y="224.9">B</text>
<text x="411" y="224.9">B</text>
<text x="5.5" y="269.2">A</text>
<text x="410.5" y="269.2">A</text>
<text x="33.5" y="290.9">8</text>
<text x="83.5" y="290.9">7</text>
<text x="133.5" y="290.9">6</text>
<text x="183.5" y="290.9">5</text>
<text x="233.5" y="290.9">4</text>
<text x="283.5" y="290.9">3</text>
<text x="333.5" y="290.9">2</text>
<text x="383.5" y="290.9">1</text>
</g>
<g font-size="4.7">
<text x="17.7" y="14.4">METKA</text>
<text x="48.6" y="14.4">LOK X</text>
<text x="78.7" y="14.4">LOK Y</text>
<text x="104.8" y="14.4">ROZMIAR</text>
<text x="22.2" y="21.9">A1</text>
<text x="51.8" y="21.9">-15</text>
<text x="81.8" y="21.9">-20</text>
<text x="110.8" y="19.6">7</text>
<text x="121" y="19.6">22</text>
<text x="100.4" y="24.1">M8 - 6H</text>
<text x="110.8" y="29.7">7</text>
<text x="121" y="29.7">22</text>
<text x="124.8" y="24.1">16</text>
<text x="22.2" y="32">A2</text>
<text x="51.8" y="32">-15</text>
<text x="82.6" y="32">20</text>
<text x="100.4" y="34.2">M8 - 6H</text>
<text x="124.8" y="34.2">16</text>
<text x="110.8" y="39.8">7</text>
<text x="121" y="39.8">22</text>
<text x="22.2" y="42.1">A3</text>
<text x="53.9" y="42.1">0</text>
<text x="81.8" y="42.1">-26</text>
<text x="100.4" y="44.4">M8 - 6H</text>
<text x="124.8" y="44.4">16</text>
<text x="22.2" y="52.2">A4</text>
<text x="53.9" y="52.2">0</text>
<text x="82.6" y="52.2">26</text>
<text x="110.8" y="49.9">7</text>
<text x="121" y="49.9">22</text>
<text x="100.4" y="54.5">M8 - 6H</text>
<text x="124.8" y="54.5">16</text>
<text x="22.2" y="62.3">A5</text>
<text x="52.6" y="62.3">15</text>
<text x="81.8" y="62.3">-20</text>
<text x="100.4" y="64.6">M8 - 6H</text>
<text x="110.8" y="60.1">7</text>
<text x="121" y="60.1">22</text>
<text x="124.8" y="64.6">16</text>
<text x="110.8" y="70.2">7</text>
<text x="121" y="70.2">22</text>
<text x="22.2" y="72.4">A6</text>
<text x="52.6" y="72.4">15</text>
<text x="82.6" y="72.4">20</text>
<text x="100.4" y="74.7">M8 - 6H</text>
<text x="124.8" y="74.7">16</text>
<text x="22.5" y="80.3">B1</text>
<text x="53.9" y="80.3">0</text>
<text x="83.9" y="80.3">0</text>
<text x="110.1" y="80.3">28</text>
<text x="120.3" y="80.3">36</text>
</g>
<text font-size="4.1" x="21" y="293.7">SOLIDWORKS Educational Product. For Instructional Use Only.</text>
<g font-size="3.2">
<text x="223.2" y="230">Rzutowanie/</text>
<text x="258.7" y="230.4">Podziałka/Maßtab</text>
<text x="289.3" y="230.4">Material/Material</text>
<text x="373" y="230.4">Zastępuje/Ersetzt</text>
<text x="223.2" y="234.2">Projektionsmethode</text>
<text x="268.5" y="235.3">1:2</text>
<text x="287" y="235.7">3.3549 (EN-AW 5182)</text>
<text x="260.7" y="240.4">Format/Format</text>
<text x="268.4" y="245.4">A3</text>
<text x="291.5" y="240.4">Masa/Gewicht</text>
<text x="295.7" y="245.4">1774.21</text>
<text x="316.6" y="240.4">Oszacowana/Schätzung</text>
<text x="318.3" y="245.4">Obliczona/Berechnet</text>
<text x="372.7" y="240.4">Indeks/Index</text>
<text x="262.6" y="250.4">Data/Datum</text>
<text x="289.8" y="250.4">Nazwisko/Name</text>
<text x="319.6" y="250.4">Zważona/Gewogen</text>
<text x="222.6" y="255.4">Konstruował/Entworfen</text>
<text x="263.9" y="255.4">31.08.2020</text>
<text x="286.9" y="255.4">JAKUB WYTYKOWSKI</text>
<text x="351.9" y="255.4">Opis/Bennenung</text>
<text x="225.9" y="260.4">Kreślił/Gezeichnet</text>
<text x="263.9" y="260.4">31.08.2020</text>
<text x="286.9" y="260.4">JAKUB WYTYKOWSKI</text>
<text x="225.8" y="265.4">Sprawdził/Geprüft</text>
<text x="263.9" y="265.4">31.08.2020</text>
<text x="225.2" y="275.4">Obowiązujące normy</text>
<text x="227.4" y="271.3">Gültige Normen/</text>
<text x="315.8" y="272.1">Numer rysunku/Zeichnungsnummer</text>
<text x="372.4" y="272.1">Rewizja/Revision</text>
<text x="399.3" y="272">Blatt/</text>
<text x="321.3" y="277.9">zwrotnica_lewa_nowa_Wersja</text>
<text x="398.8" y="276.2">Arkusz</text>
<text x="401.1" y="282.2">1/1</text>
</g>
</svg>
